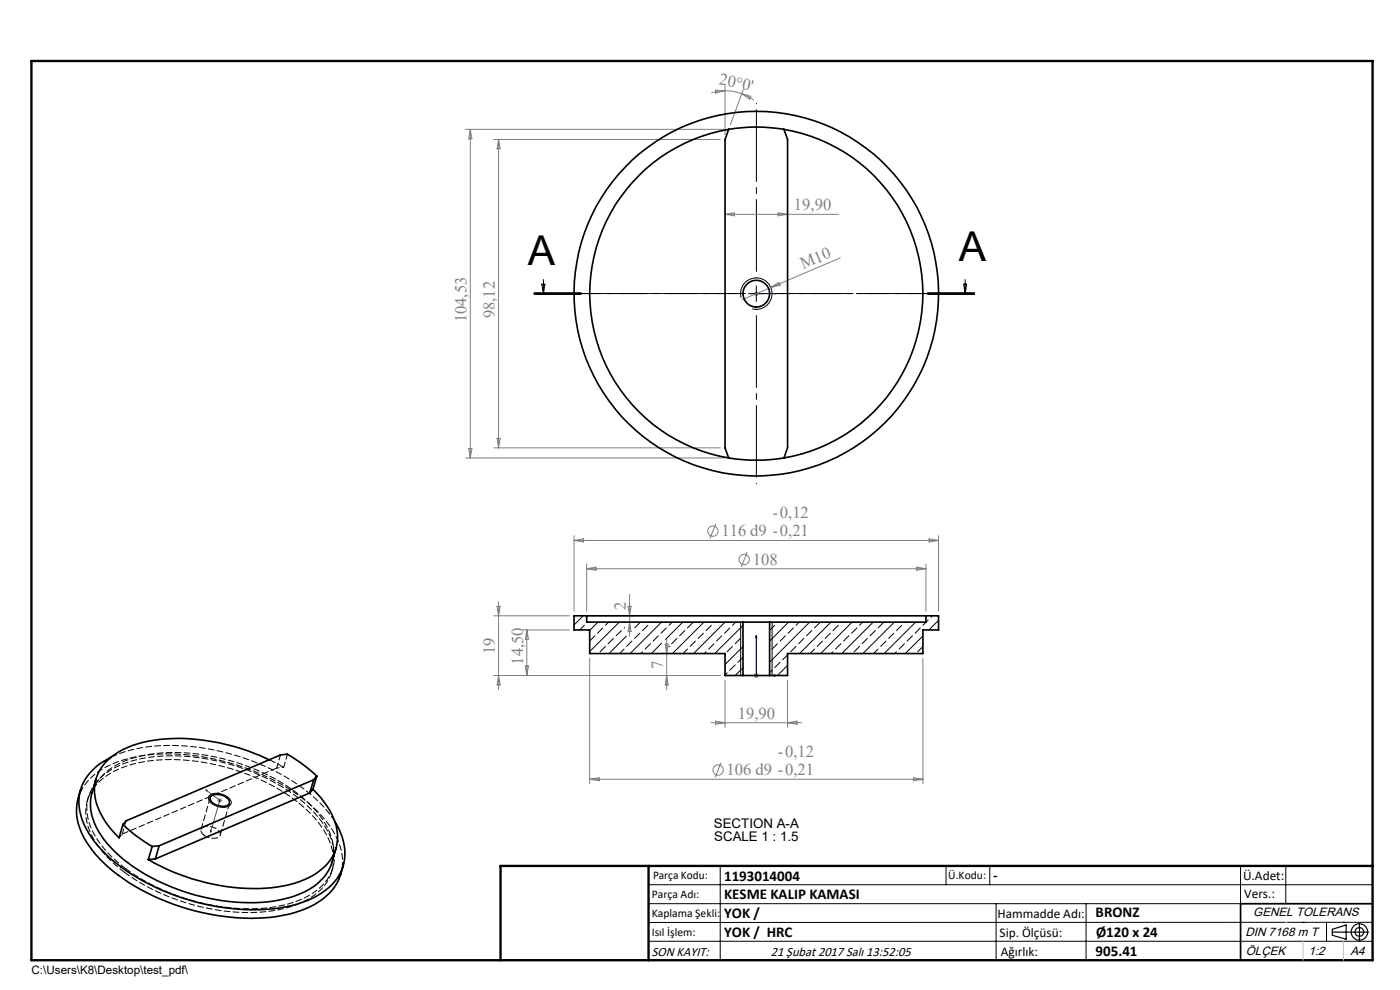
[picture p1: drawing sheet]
<svg xmlns="http://www.w3.org/2000/svg" width="297mm" height="210mm" viewBox="0 0 297 210" stroke-linecap="round" stroke-linejoin="round" font-family="sans-serif">
<g fill="none" stroke="#808080" stroke-width=".21">
<path d="M151.8 19.1l2 .2-2 .4zM153.8 19.3a9.9 9.9 0 0 1 3.5 .6M153.8 19.3l-1.5 .1-1.4 .3M153.8 18.2v10.4M157.3 19.9l2.6 1.4M157.3 19.9l2 .6-.3 .5zM157.7 18.9l-2.8 7.6M98.8 27.4h54.8M99.8 27.4v69.7M99.8 27.4l.3 2h-.7zM104.8 29.6h48M105.8 29.6v65.4"/>
<path d="M105.8 29.6l.3 2h-.7zM153.8 45.5h24.1M153.8 45.5l2-.4v.7zM165.1 45.1l2 .4-2 .3zM178.3 54.7l-14.8 6.3M159.9 62.3h1M160.1 61.9l.7 .7M160.4 61.8v1M160.8 61.9l-.7 .7M163.5 61l-6.1 2.6M163.5 61l1.7-1.1 .3 .6zM98.8 97.1h54.8"/>
<path d="M99.4 95.1h.7l-.3 2zM104.8 95h48M105.4 93h.7l-.3 2zM121.8 113.6v16M121.8 114.6h77.3M121.8 114.6l2-.3v.7zM124.5 119.6v10M151.9 111.1l-1.3 3.1M158.5 117.1l-1.2 3.2M196.4 119.6v10M197.1 114.3l2 .3-2 .4zM199.1 113.6v16"/>
<path d="M104.8 130.6h16M105.4 128.6h.7l-.3 2zM105.8 127.6v18.7M110.8 133.6h10M111.8 133.6v9.7M111.8 133.6l.3 2h-.7zM124.5 120.6h71.9M124.5 120.6l1.9-.3v.7zM125.1 139.6v26.7M125.4 130.6h9.1M133.2 128.6h.7l-.3 2zM133.6 126.1v8.9"/>
<path d="M133.6 132l.3 2h-.7zM141.1 136.6h.6l-.3 2zM141.4 135.6v10.7M194.5 120.3l1.9 .3-1.9 .4zM195.8 139.6v26.7M104.8 143.3h48M105.8 143.3l.3 2h-.7zM111.4 141.3h.7l-.3 2zM141.4 143.3l.3 2h-.6zM150.8 153.3h19.3M151.8 153l2 .3-2 .3zM153.8 144.3v10"/>
<path d="M159.9 143.3h1M160.1 142.9l.7 .7M160.4 142.8v1M160.8 142.9l-.7 .7M167.1 144.3v10M167.1 153.3l2-.3v.6zM46.1 169.8h1M46.3 169.4l.7 .7M46.6 169.3v1M47 169.4l-.7 .7M125.1 165.3h70.7M125.1 165.3l2-.3v.6z"/>
<path d="M153 161.8l-1.3 3.1M193.8 165l2 .3-2 .3z"/>
<circle cx="151.2" cy="112.7" r="1.08"/>
<circle cx="157.9" cy="118.7" r="1.09"/>
<circle cx="152.3" cy="163.4" r="1.09"/>
</g>
<g fill="none" stroke="#000" stroke-width=".21">
<path d="M115.3 59.3v3M204.8 59.3v3M113.3 62.3h10M113.3 62.4h10M113.3 62.1h10M114.9 60.3h.7l-.3 2zM157.2 63.1a3.3 3.3 0 0 1 3-4.1 3.3 3.3 0 0 1 3.6 3.6 3.3 3.3 0 0 1-4.2 2.9M158.8 62.3h3.3M160.4 60.6v3.4M196.8 62.1h10zM196.8 62.3h10M196.8 62.4h10"/>
<path d="M204.4 60.3h.7l-.3 2zM157.1 132v11.3M163.8 132v11.3M44.4 168.8a3.4 3.4 0 0 1 4.6 1.2l.1 .3a1.72 1.72 0 0 1-2.3 .9 2.88 2.88 0 0 1-2.6-1.9zM137.6 187.7h153.6M137.6 191.7h153.6M137.6 199.7h153.6M152.8 183.7v20M200.7 183.7v4M210 183.7v4M211.3 191.7v12M230.4 191.7v12"/>
<path d="M263.2 183.7v20M272.8 183.7v8M276.4 195.6h.1M281.4 195.6v4.1M285 195.6h.1M291.2 195.6l-153.6 .1"/>
</g>
<g fill="none" stroke="#000" stroke-width=".25">
<path d="M282.6 197.7h7.8M282.6 197.1l3-.9v3l-3-.8zM288.4 195.8v3.8M106.2 203.7h185"/>
<circle cx="288.4" cy="197.7" r="1.74"/>
<circle cx="288.4" cy="197.7" r=".93"/>
</g>
<path d="M160.3 62.3h.2zM160.4 62.3h.1M160.4 62.3h4.3M164.7 62.3h-.4h.4M160.4 134.8l.1 .4h-.2zM160.4 134.8v8.5h4.3M164.3 143.2l.4 .1-.4 .1zM43.6 167.5l.4 .2-.1 .1zM43.6 167.5l3 2.3-1.9 6.8M44.7 176.1l.1 .2-.1 .3z" fill="none" stroke="#00f" stroke-width=".21"/>
<path d="M160.5 58.9v-37M157.1 62.3h-37M160.5 65.6v37M163.8 62.3h37" fill="none" stroke="#000" stroke-width=".21" stroke-dasharray="15.2 1.3 1.3 1.3" stroke-dashoffset="-1.4"/>
<path d="M113.3 62.3h93.5" fill="none" stroke="#000" stroke-width=".21" stroke-dasharray="6.3 1.3 1.3 1.3" stroke-dashoffset="2.2"/>
<path d="M291.2 191.7h-28v12" fill="none" stroke="#000" stroke-width=".35"/>
<path d="M6.7 12.9h284.5v190.8h-284.5zM137.6 183.7v20M291.2 183.7h-185v20" fill="none" stroke="#000" stroke-width=".5"/>
<path d="M276.4 199.7v4M285 199.7v4" fill="none" stroke="#c0c0c0" stroke-width=".21"/>
<path d="M272.8 195.6h.1" fill="none" stroke="#c0c0c0" stroke-width=".25"/>
<g fill="#00f">
<path d="M164.3 62.3h.4zM160.3 62.3h.2z"/>
<path d="M43.6 167.5l.4 .2-.1 .1zM44.7 176.1l.1 .2-.1 .3zM164.3 143.2l.4 .1-.4 .1zM160.4 134.8l.1 .4h-.2zM164.3 143.2l.4 .1-.4 .1zM160.4 134.8l.1 .4h-.2z"/>
</g>
<g fill="none" stroke="#000" stroke-width=".35">
<path d="M154.6 27.4a35 35 0 0 1 11.7 0M154.6 27.4a35.3 35.3 0 0 0-29.5 34.9 35.3 35.3 0 0 0 29.5 34.8M154.6 27.4l-.8 2.2v65.4l.8 2.1M166.3 27.4a35.3 35.3 0 0 1 29.5 34.9 35.3 35.3 0 0 1-29.5 34.8M166.3 27.4l.8 2.2v65.4l-.8 2.1M154.6 97.1a37.6 37.6 0 0 0 11.7 0M124.5 130.6h71.9M124.5 130.6h-2.7v3h3.3v5h28.7v4.7h3.8M124.5 130.6v1.4h33.1M157.6 132h5.7M157.6 132v11.3M163.3 132v11.3"/>
<path d="M196.4 130.6h2.7v3h-3.3v5h-28.7v4.7h-3.8M196.4 130.6v1.4h-33.1M157.6 143.3h5.7M17.1 167.6a11.7 11.7 0 0 0 1.8 11.8 35.4 35.4 0 0 0 15.1 11.3 46.9 46.9 0 0 0 26 3.5 17.8 17.8 0 0 0 10.5-5.4l1.4-2.3 .9-2.9M20.4 165.2a16.6 16.6 0 0 0-1.2 4.9 14.4 14.4 0 0 0 5.2 10.6 43.4 43.4 0 0 0 27 10.7 25.5 25.5 0 0 0 15-3.3 9.5 9.5 0 0 0 4-5.2l.9-3M23.5 160.6a10.7 10.7 0 0 0-6.8 9.6 16.6 16.6 0 0 0 5.8 11.1 47.5 47.5 0 0 0 28.4 11.6 30.2 30.2 0 0 0 16.3-2.8 10.2 10.2 0 0 0 6-9.7l-.6-2.7-.7-1.9-.9-1.5M26.1 174.9a32.4 32.4 0 0 0 6.2 4.7M32.3 179.6l-.8 2.7M33.8 179.4l-1.5 .2M33.8 179.4l-.9 2.8M44.8 168.8a2.94 2.94 0 0 1 3.8 1.1 .86 .86 0 0 1-.9 1.1 2.93 2.93 0 0 1-3.1-1.5zM57.1 161.2a44.2 44.2 0 0 0-24.4-4.2 16.2 16.2 0 0 0-11 5.5 9.1 9.1 0 0 0-.4 9.9l1.6 2.7 2.4 2.6 .8-2.8"/>
<path d="M65.7 168.2l-32.8 14M66.4 167.4a15.6 15.6 0 0 1 5.2 9.7 9.3 9.3 0 0 1-5.1 8.6 27.1 27.1 0 0 1-15.6 2.7 45.7 45.7 0 0 1-19.4-6.1M66.4 167.4l-.7 .8M66.5 165.4l-32.7 14M66.5 165.4l-.8 2.8M67.2 164.6a34.3 34.3 0 0 0-6.2-4.6l-1.5 .2-32.8 13.9-.6 .8M67.2 164.6l-.8 2.8M67.2 164.6l-.7 .8M32.9 182.2l-1.4 .1"/>
<circle cx="160.4" cy="62.3" r="38.7"/>
<circle cx="160.5" cy="62.3" r="2.83"/>
</g>
<path d="M25.9 176.9l.8-2.8M43.3 177.2a.95 .95 0 0 1-.7-1.1 .95 .95 0 0 1 1-.8 2.93 2.93 0 0 1 3.1 1.5 1.12 1.12 0 0 1-1.5 1l-.8-.1-1.1-.5M59.5 160.1l-.8 2.8M60.2 162.8l.8-2.8" fill="none" stroke="#000" stroke-width=".21" stroke-dasharray="1.3 .6" stroke-dashoffset=".1"/>
<path d="M23.5 160.6a32.6 32.6 0 0 1 17.8-2.2 47.6 47.6 0 0 1 25.6 11l2.6 2.7 1.6 2.2M60.2 162.8l-3.1-1.7" fill="none" stroke="#000" stroke-width=".21" stroke-dasharray="1.3 .6" stroke-dashoffset="-.1"/>
<path d="M19.5 168.2a11.4 11.4 0 0 1 7.7-7.1 37.2 37.2 0 0 1 22.8 .6 36.1 36.1 0 0 1 17.9 11.3 11.2 11.2 0 0 1 2.5 9.9M44.6 169.2l-2 6.8M46.7 177.1l2-6.8M58.7 162.9l-32.8 14M26.4 185.1a19.9 19.9 0 0 1-7.9-10.5 9.2 9.2 0 0 1 4.7-10.5 28.2 28.2 0 0 1 17-2.8 44.5 44.5 0 0 1 24.8 10.4 15.6 15.6 0 0 1 5.7 10.6 9.6 9.6 0 0 1-5.5 8.5 29.4 29.4 0 0 1-17.2 2.5 45.9 45.9 0 0 1-21.6-8.2M26.7 184.3a19.9 19.9 0 0 1-8-10.5 9.2 9.2 0 0 1 4.8-10.5 28.2 28.2 0 0 1 17-2.8 44.5 44.5 0 0 1 24.7 10.4 15.6 15.6 0 0 1 5.8 10.6 9.6 9.6 0 0 1-5.5 8.5 29.4 29.4 0 0 1-17.3 2.5 45.9 45.9 0 0 1-21.5-8.2" fill="none" stroke="#000" stroke-width=".21" stroke-dasharray="1.3 .6"/>
<path d="M16.6 169.3a12.3 12.3 0 0 1 8.1-7.6 38.9 38.9 0 0 1 22.2-.4 43.6 43.6 0 0 1 21.3 11.7 14.3 14.3 0 0 1 4.4 11l-.3 1.4M58.7 162.9l1.5-.1" fill="none" stroke="#000" stroke-width=".21" stroke-dasharray="1.3 .6" stroke-dashoffset=".7"/>
<path d="M25.3 177.7l.6-.8" fill="none" stroke="#000" stroke-width=".21" stroke-dasharray="1.3 .6" stroke-dashoffset=".5"/>
<path d="M18.7 169.1l-.2 .8M70.4 184.8l.2-.8" fill="none" stroke="#000" stroke-width=".21" stroke-dasharray="1.3 .6" stroke-dashoffset=".4"/>
<g fill="none" stroke="#000" stroke-width=".21">
<path d="M123.7 130.6l-1.9 2M124 132.6l-1 1M124.6 132l-.1 .1M126.2 134.9l-1.1 1.1M126.9 132l-1.8 1.7M127.9 133.2l-1.1 1.1M128.4 137.1l-1.1 1.1M129.1 132l-.7 .6M130.1 135.4l-1.1 1.2M131.4 132l-6.3 6.2M131.8 133.8l-1.1 1.1M132.4 137.7l-1 .9"/>
<path d="M132.5 133.1l-.1 .1M132.9 135l-3.7 3.6M134.1 136l-1.2 1.1M135.7 134.3l-1.1 1.1M135.9 132l-1.2 1.2M136.3 138.2l-.4 .4M137.4 132.6l-1.1 1.2M138 136.6l-1.1 1.1M138.1 132l-.1 .1M139.7 134.9l-1.1 1.1M140.3 132l-6.6 6.6M140.3 136.4l-2.1 2.2"/>
<path d="M141.4 133.2l-1.2 1.1M141.9 137.1h.1M142.6 132l-.7 .6M143.6 135.4l-1.1 1.2M144.9 132l-3.7 3.6M145.3 133.8l-1.1 1.1M145.8 137.7l-.9 .9M147 132.1l-1.2 1.1M147.5 136l-1.1 1.1M149.2 134.3l-1.1 1.1M149.3 132l-6.6 6.6M149.8 138.2l-.4 .4"/>
<path d="M150.9 132.6l-1.1 1.2M151.4 136.6l-1 1.1M151.6 132l-.2 .1M153.1 134.9l-1.1 1.1M153.8 132l-6.7 6.6M154.8 133.2l-1.1 1.1M155.4 137.1l-1.1 1.1M156.1 132l-.7 .6M157.1 135.4l-1.1 1.2M157.6 132.7l-6 5.9M157.6 137.2l-3.8 3.8M157.6 139.4l-1.1 1.1"/>
<path d="M164.4 132.6l-1.1 1.1M164.9 136.6l-1.1 1.1M165 132l-.1 .1M166.6 134.9l-1.1 1.1M167.1 138.9l-1 1M167.3 132l-4 4M168.3 133.2l-1.1 1.1M168.9 137.1l-1.2 1.1M169.5 132l-.6 .6M170.5 135.4l-1.1 1.2M171.8 132l-8.5 8.5M172.2 133.8l-1.1 1.1"/>
<path d="M172.8 137.7l-1 .9M173.9 132.1l-1.1 1.1M174.5 136l-1.1 1.1M176.1 134.3l-1.1 1.1M176.3 132l-6.7 6.6M176.7 138.2l-.4 .4M177.8 132.6l-1.1 1.2M178.4 136.6l-1.1 1.1M178.5 132l-.1 .1M180.1 134.9l-1.1 1.1M180.8 132l-6.7 6.6M181.8 133.2l-1.1 1.1"/>
<path d="M182.4 137.1l-1.2 1.1M183 132l-.6 .6M184 135.4l-1.1 1.2M185.2 132l-6.6 6.6M185.7 133.8l-1.1 1.1M186.3 137.7l-1 .9M187.4 132.1l-1.1 1.1M188 136l-1.2 1.1M189.6 134.3l-1.1 1.1M189.7 132l-6.6 6.6M190.2 138.2l-.4 .4M191.3 132.6l-1.1 1.2"/>
<path d="M191.9 136.6l-1.2 1.1M192 132l-.1 .1M193.6 134.9l-1.2 1.1M194.2 132l-6.6 6.6M195.2 133.2l-1.1 1.1M195.8 134.9l-3.7 3.7M195.8 137.2l-1.1 1M196.9 131.5l-1.1 1.1M197.8 130.6l-.3 .3M199.1 131.6l-2 2M154.3 142.7l-.5 .5M156 141l-1.2 1.2"/>
<path d="M157.6 141.6l-1.6 1.7M163.8 142.2l-.5 .5M165.5 140.5l-1.1 1.1M167.1 141.1l-2.2 2.2"/>
</g>
<g font-size="8.7">
<text x="112" y="56.1">A</text>
<text x="203.4" y="55.5">A</text>
</g>
<g font-size="3.5" fill="#808080">
<text x="152.4" y="17.9" transform="rotate(11 152.4 17.9)">20°0'</text>
<text x="168.4" y="44.6">19,90</text>
<text x="170.4" y="57.1" transform="rotate(-23 170.4 57.1)">M10</text>
<text x="99" y="68.4" transform="rotate(-90 99 68.4)">104,53</text>
<text x="105" y="67.5" transform="rotate(-90 105 67.5)">98,12</text>
<text x="153" y="113.8">116 d9 -0,21</text>
<text x="163.9" y="109.9">-0,12</text>
<text x="159.7" y="119.8">108</text>
<text x="132.7" y="129.4" transform="rotate(-90 132.7 129.4)">2</text>
<text x="105" y="138.8" transform="rotate(-90 105 138.8)">19</text>
<text x="111" y="141" transform="rotate(-90 111 141)">14,50</text>
<text x="140.6" y="142" transform="rotate(-90 140.6 142)">7</text>
<text x="156.5" y="152.4">19,90</text>
<text x="165" y="160.6">-0,12</text>
<text x="154.2" y="164.4">106 d9 -0,21</text>
</g>
<g font-size="3.2">
<text x="153.6" y="186.8">1193014004</text>
<text x="153.6" y="190.8">KESME KALIP KAMASI</text>
<text x="210.7" y="186.6">-</text>
<text x="153.6" y="194.8">YOK /</text>
<text x="232.4" y="194.5">BRONZ</text>
<text x="153.6" y="198.8">YOK / HRC</text>
<text x="232.4" y="202.8">905.41</text>
<text x="232.5" y="198.8">Ø120 x 24</text>
</g>
<g font-size="2.8">
<text x="151.4" y="175.5">SECTION A-A</text>
<text x="151.5" y="178.4">SCALE 1 : 1.5</text>
<text x="263.7" y="186.7">Ü.Adet:</text>
<text x="263.9" y="190.5">Vers.:</text>
<text x="211.6" y="194.8">Hammadde Adı:</text>
<text x="138.3" y="202.8">SON KAYIT:</text>
<text x="163.5" y="202.8">21 Şubat 2017 Salı 13:52:05</text>
<text x="212.1" y="198.7">Sip. Ölçüsü:</text>
<text x="212.3" y="202.7">Ağırlık:</text>
</g>
<g font-size="2.6">
<text x="265.9" y="194.4">GENEL TOLERANS</text>
<text x="264.2" y="198.5">DIN 7168 m T</text>
<text x="264.3" y="202.6">ÖLÇEK</text>
<text x="277.6" y="202.6">1:2</text>
<text x="286.5" y="202.6">A4</text>
</g>
<g font-size="2.5">
<text x="138.3" y="190.5">Parça Adı:</text>
<text x="138.5" y="186.5">Parça Kodu:</text>
<text x="201.2" y="186.5">Ü.Kodu:</text>
<text x="138.3" y="194.5">Kaplama Şekli:</text>
<text x="138.3" y="198.6">Isıl İşlem:</text>
<text x="6.7" y="206.7">C:\Users\K8\Desktop\test_pdf\</text>
</g>
</svg>
